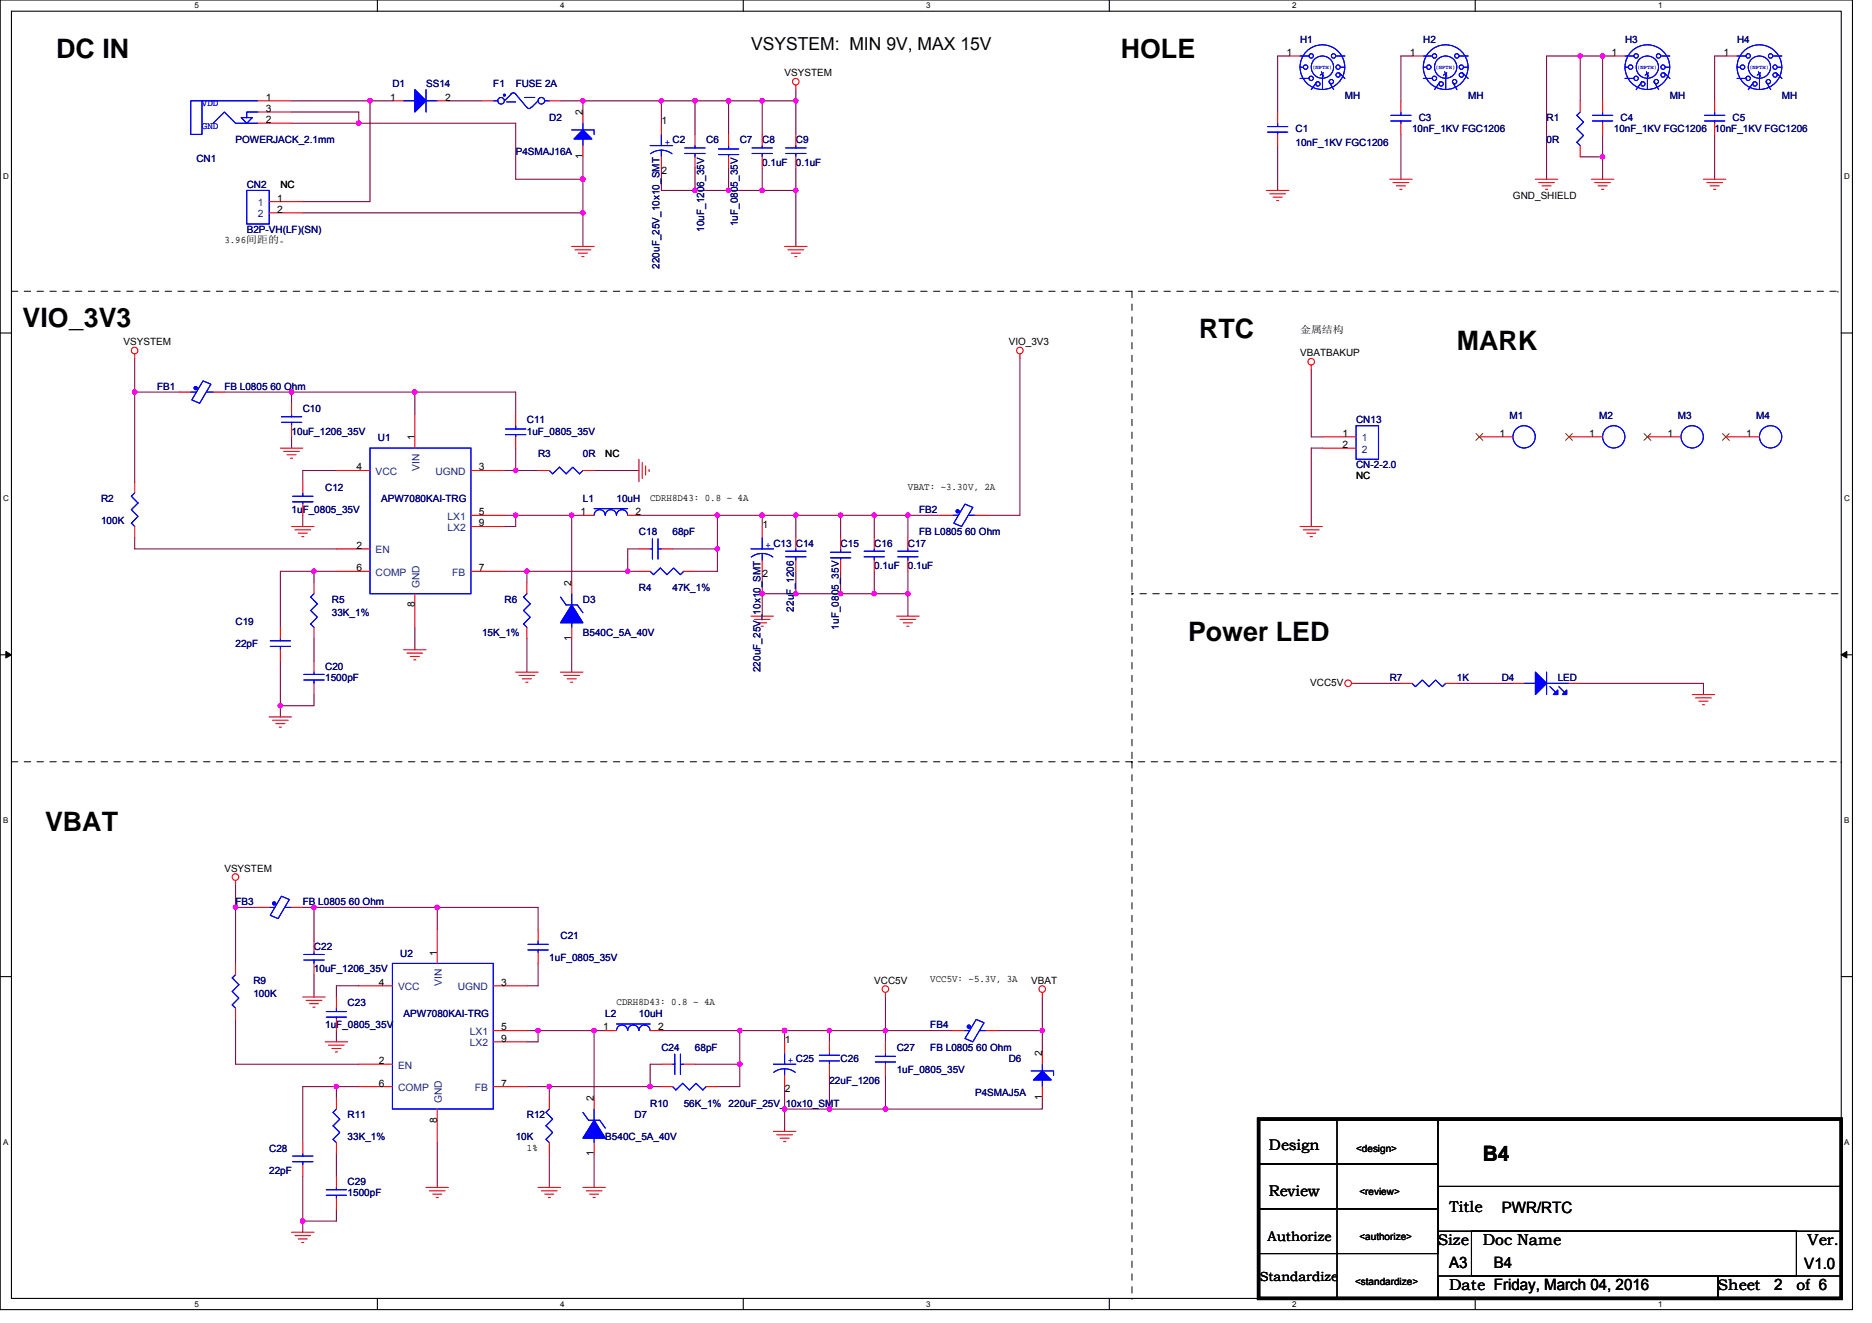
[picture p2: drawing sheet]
<svg xmlns="http://www.w3.org/2000/svg" width="297mm" height="210mm" viewBox="0 0 297 210" stroke-linecap="round" stroke-linejoin="round" font-family="sans-serif">
<path d="M0 0h293.9v207.9h-293.9zM1.8 1.8h290.4v204.3h-290.4z" fill="none" stroke="#000" stroke-width=".17"/>
<g fill="#fff">
<path d="M30.8 .2h.7v1.4h-.7z"/>
<path d="M30.8 206.3h.7v1.4h-.7z"/>
</g>
<path d="M59.9 0v1.8M59.9 206.1v1.8" fill="none" stroke="#000" stroke-width=".17"/>
<g fill="#fff">
<path d="M88.9 .2h.7v1.4h-.7z"/>
<path d="M88.9 206.3h.7v1.4h-.7z"/>
</g>
<path d="M117.9 0v1.8M117.9 206.1v1.8" fill="none" stroke="#000" stroke-width=".17"/>
<g fill="#fff">
<path d="M147 .2h.7v1.4h-.7z"/>
<path d="M147 206.3h.7v1.4h-.7z"/>
</g>
<path d="M176 0v1.8M176 206.1v1.8" fill="none" stroke="#000" stroke-width=".17"/>
<g fill="#fff">
<path d="M205 .2h.7v1.4h-.7z"/>
<path d="M205 206.3h.7v1.4h-.7z"/>
</g>
<path d="M234.1 0v1.8M234.1 206.1v1.8" fill="none" stroke="#000" stroke-width=".17"/>
<g fill="#fff">
<path d="M263.1 .2h.7v1.4h-.7z"/>
<path d="M263.1 206.3h.7v1.4h-.7z"/>
<path d="M.5 27.3h.9v1.4h-.9z"/>
<path d="M292.6 27.3h.9v1.4h-.9z"/>
<path d="M.5 78.4h.9v1.4h-.9z"/>
<path d="M292.6 78.4h.9v1.4h-.9z"/>
</g>
<path d="M0 52.9h1.8M292.2 52.9h1.7" fill="none" stroke="#000" stroke-width=".17"/>
<g fill="#fff">
<path d="M.5 129.5h.8v1.4h-.8z"/>
<path d="M292.6 129.5h.9v1.4h-.9z"/>
</g>
<path d="M0 103.9h1.8M292.2 103.9h1.7" fill="none" stroke="#000" stroke-width=".17"/>
<path d="M.9 103.4l.9 .5-.9 .5zM292.2 103.9l.8-.5v1z" fill="#000" stroke="#000" stroke-width=".16"/>
<g fill="#fff">
<path d="M.5 180.5h.8v1.4h-.8z"/>
<path d="M292.6 180.5h.9v1.4h-.9z"/>
</g>
<path d="M0 155h1.8M292.2 155h1.7M199.7 177.6h28.5v7.1h-28.5zM212.2 177.6h16v28.5h-16zM199.7 184.7h28.5v7.2h-28.5zM199.7 191.9h28.5v7.1h-28.5zM228.2 188.3h64v7.1h-64zM228.2 184.7v8.9M233.5 195.4h51.5v7.1h-51.5zM228.2 202.5h44.4v3.6h-44.4zM272.6 202.5h19.6v3.6h-19.6z" fill="none" stroke="#000" stroke-width=".17"/>
<g fill="none" stroke="#800040" stroke-width=".17">
<path d="M46.3 17.8h10.6v1.8M46.3 19.6h10.6M46.3 16h12.4M56.9 19.6h24.9v8.8h10.7M58.7 16h3.6M58.7 16v16h-10.7M71.2 16h5.3M88.9 16h3.6v1.8M92.5 16h12.4M104.9 16h5.4M104.9 16v3.6M110.3 16v5.3"/>
<path d="M110.3 16h5.3M115.6 16h5.3M115.6 16v5.3M120.9 16h5.4v5.3M120.9 16v5.3M126.3 14.2v1.8M204.5 8.9h-1.8v8.9M224.1 8.9h-1.8v7.1M250.7 16v-7.1h-5.3v19.5M250.7 8.9h3.6M254.3 8.9v7.1M254.3 8.9h1.8"/>
<path d="M273.9 8.9h-1.8v7.1M48 33.8h44.5M92.5 24.9v3.5M92.5 33.8v5.3M92.5 28.4v5.4M104.9 26.7v3.5h5.4M110.3 30.2h5.3M110.3 26.7v3.5M115.6 30.2h5.3M115.6 26.7v3.5M120.9 30.2h5.4M120.9 26.7v3.5"/>
<path d="M126.3 26.7v3.5M126.3 30.2v8.9M202.7 23.1v7.1M222.3 21.3v7.1M250.7 24.9h3.6M254.3 24.9v3.5M254.3 21.3v3.6M272.1 21.3v7.1M21.4 56.9v5.3h7.1M161.8 56.9v24.9h-5.3M208.1 58.7v10.6h1.7M21.4 62.2v14.3"/>
<path d="M35.6 62.2h10.7M46.3 69.3v1.8M46.3 62.2v1.8M46.3 62.2h19.5M53.4 74.7h-5.4v1.8M65.8 62.2h16v3.6M65.8 62.2v3.6M80 74.7h1.8M81.8 71.1v3.6M81.8 74.7h3.6M94.3 74.7h7.1M209.8 71.1h-1.7v12.5"/>
<path d="M21.4 85.3v1.8h32M48 81.8v1.8M49.8 90.7v1.8M49.8 90.7h3.6M49.8 90.7h-5.3v8.9M65.8 99.6v3.5M80 81.8h1.8M80 90.7h3.6M81.8 81.8v1.8h-1.8M81.8 81.8h8.9M83.6 90.7h16M83.6 90.7v1.8"/>
<path d="M90.7 81.8v10.7M90.7 81.8h1.8M99.6 90.7h1.8M101.4 87.1h-1.8v3.6M101.4 81.8h12.4M106.7 87.1h7.1M113.8 87.1v3.6h-3.5M113.8 81.8v5.3M113.8 81.8h7.1M120.9 81.8h5.4M120.9 94.2h5.4M120.9 81.8v1.8"/>
<path d="M120.9 90.7v3.5M120.9 94.2v3.6M126.3 81.8v3.5M126.3 90.7v3.5M126.3 81.8h7.1M126.3 94.2h7.1M133.4 81.8h5.3M133.4 94.2h5.3M133.4 81.8v3.5M133.4 90.7v3.5M138.7 94.2h5.4M138.7 81.8h5.4"/>
<path d="M138.7 81.8v3.5M138.7 90.7v3.5M144.1 81.8h5.3M144.1 81.8v3.5M144.1 90.7v3.5M144.1 94.2v3.6M44.5 112v1.8M44.5 104.9v7.1M49.8 101.3v3.6M49.8 110.2v1.8h-5.3M83.6 101.3v5.4M90.7 101.3v5.4"/>
<path d="M215.2 108.5h7.1M231.2 108.5h8.9M250.7 108.5h19.6v1.7M37.4 140.5v3.5M37.4 144v8.9M37.4 144h3.5M48 144h1.8M49.8 154.7v3.5M49.8 144v5.4M49.8 144h19.6M56.9 156.5h-3.5v1.7M69.4 144v3.6"/>
<path d="M69.4 144h16v3.6M85.4 152.9v3.6h-1.8M140.5 158.2v5.4M165.4 158.2v5.4M37.4 161.8v7.1h19.5M53.4 163.6v1.8M53.4 172.5v1.7M53.4 172.5h3.5M53.4 172.5h-5.4v8.9M83.6 163.6h1.8M83.6 172.5h3.6M85.4 163.6v1.8h-1.8"/>
<path d="M85.4 163.6h8.9M87.2 172.5v1.7M87.2 172.5h16M94.3 163.6v10.6M94.3 163.6h1.8M103.2 172.5h1.7M104.9 163.6h12.5M104.9 168.9h-1.7v3.6M110.3 168.9h7.1M117.4 163.6h7.1M117.4 163.6v5.3M117.4 168.9v3.6h-3.6"/>
<path d="M124.5 163.6v1.8M124.5 172.5v3.5M124.5 176v3.6M124.5 163.6h7.1M124.5 176h7.1M131.6 163.6v1.8M131.6 163.6h8.9M131.6 176h8.9M131.6 170.7v5.3M140.5 163.6h10.7M140.5 163.6v1.8M140.5 170.7v5.3"/>
<path d="M158.3 163.6h7.1M165.4 174.2v1.8h-24.9M165.4 163.6v3.5M48 193.8v1.8M48 186.7v7.1M53.4 183.1v3.6M53.4 192v1.8h-5.4M69.4 181.4v7.1M87.2 183.1v5.4M94.3 183.1v5.4"/>
</g>
<g fill="#f0f" stroke="#f0f" stroke-width=".17">
<circle cx="92.5" cy="28.4" r=".35"/>
<circle cx="115.6" cy="16" r=".35"/>
<circle cx="110.3" cy="16" r=".35"/>
<circle cx="49.8" cy="90.7" r=".35"/>
<circle cx="44.5" cy="112" r=".35"/>
<circle cx="99.6" cy="90.7" r=".35"/>
<circle cx="83.6" cy="90.7" r=".35"/>
<circle cx="113.8" cy="87.1" r=".35"/>
<circle cx="81.8" cy="81.8" r=".35"/>
<circle cx="90.7" cy="81.8" r=".35"/>
<circle cx="120.9" cy="81.8" r=".35"/>
<circle cx="113.8" cy="81.8" r=".35"/>
<circle cx="133.4" cy="81.8" r=".35"/>
<circle cx="126.3" cy="81.8" r=".35"/>
<circle cx="133.4" cy="94.2" r=".35"/>
<circle cx="126.3" cy="94.2" r=".35"/>
<circle cx="120.9" cy="94.2" r=".35"/>
<circle cx="65.8" cy="62.2" r=".35"/>
<circle cx="81.8" cy="74.7" r=".35"/>
<circle cx="46.3" cy="62.2" r=".35"/>
<circle cx="144" cy="81.8" r=".35"/>
<circle cx="115.6" cy="30.2" r=".35"/>
<circle cx="110.3" cy="30.2" r=".35"/>
<circle cx="126.3" cy="16" r=".35"/>
<circle cx="120.9" cy="16" r=".35"/>
<circle cx="126.3" cy="30.2" r=".35"/>
<circle cx="120.9" cy="30.2" r=".35"/>
<circle cx="144" cy="94.2" r=".35"/>
<circle cx="138.7" cy="94.2" r=".35"/>
<circle cx="138.7" cy="81.8" r=".35"/>
<circle cx="56.9" cy="19.5" r=".35"/>
<circle cx="104.9" cy="16" r=".35"/>
<circle cx="92.5" cy="16" r=".35"/>
<circle cx="58.7" cy="16" r=".35"/>
<circle cx="92.5" cy="33.8" r=".35"/>
<circle cx="254.3" cy="8.9" r=".35"/>
<circle cx="250.7" cy="8.9" r=".35"/>
<circle cx="254.3" cy="24.9" r=".35"/>
<circle cx="124.5" cy="163.6" r=".35"/>
<circle cx="117.4" cy="163.6" r=".35"/>
<circle cx="140.5" cy="163.6" r=".35"/>
<circle cx="131.6" cy="163.6" r=".35"/>
<circle cx="140.5" cy="176" r=".35"/>
<circle cx="131.6" cy="176" r=".35"/>
<circle cx="124.5" cy="176" r=".35"/>
<circle cx="69.4" cy="144" r=".35"/>
<circle cx="165.4" cy="163.6" r=".35"/>
<circle cx="85.4" cy="163.6" r=".35"/>
<circle cx="94.3" cy="163.6" r=".35"/>
<circle cx="53.4" cy="172.5" r=".35"/>
<circle cx="48" cy="193.8" r=".35"/>
<circle cx="103.2" cy="172.5" r=".35"/>
<circle cx="87.1" cy="172.5" r=".35"/>
<circle cx="117.4" cy="168.9" r=".35"/>
<circle cx="37.4" cy="144" r=".35"/>
<circle cx="21.4" cy="62.2" r=".35"/>
<circle cx="49.8" cy="144" r=".35"/>
</g>
<g fill="none" stroke="#f00" stroke-width=".17">
<path d="M40.9 19.6h5.4M40.9 17.8h5.4M40.9 16h5.4M62.3 16h1.7M69.4 16h1.8M76.5 16h1.8M87.2 16h1.7M92.5 17.8v1.8M104.9 19.6v1.7M126.3 13.5v.7M202.7 17.8v1.8M204.5 8.9h1.8"/>
<path d="M222.3 16v1.8M222.3 19.6v1.7M224.1 8.9h1.7M250.7 16v1.8M254.3 16v1.8M254.3 19.6v1.7M256.1 8.9h1.7M272.1 16v1.8M272.1 19.6v1.7M273.9 8.9h1.7M42.7 32h5.3M42.7 33.8h5.3"/>
<path d="M90.7 39.1h3.6M91.2 39.6h2.5M92.5 23.1v1.8M104.9 24.9v1.8M110.3 21.3v1.8M110.3 24.9v1.8M115.6 21.3v1.8M115.6 24.9v1.8M120.9 21.3v1.8M120.9 24.9v1.8M124.5 39.1h3.6M125 39.6h2.5"/>
<path d="M126.3 21.3v1.8M126.3 24.9v1.8M201 30.2h3.5M201.5 30.8h2.5M202 31.3h1.5M202.6 31.8h.3M202.7 21.3v1.8M220.5 28.4h3.6M221 29h2.5M221.6 29.5h1.4M222.1 30.1h.4M243.6 28.4h3.6"/>
<path d="M244.2 29h2.5M244.7 29.5h1.4M245.2 30.1h.4M250.7 23.1v1.8M252.5 28.4h3.6M253 29h2.5M253.6 29.5h1.4M254.1 30.1h.4M270.3 28.4h3.6M270.8 29h2.5M271.4 29.5h1.4M271.9 30.1h.3"/>
<path d="M21.4 56.2v.7M91.8 40.2h1.4M92.3 40.7h.4M125.6 40.2h1.4M126.1 40.7h.3M161.8 56.2v.7M208.1 58v.7M21.4 76.5v1.7M28.5 62.2h1.8M33.8 62.2h1.8M44.5 71.1h3.5M45 71.6h2.5"/>
<path d="M45.5 72.2h1.5M46.1 72.7h.3M46.3 64v1.8M46.3 67.6v1.7M48 76.5v1.7M53.4 74.7h5.3M65.8 65.8v5.3M74.7 74.7h5.3M81.8 65.8v1.8M81.8 69.3v1.8M85.4 74.7h1.8M92.5 74.7h1.8"/>
<path d="M101.4 72.9v3.6M101.9 73.4v2.5M102.4 74v1.4M103 74.5v.3M209.8 69.3h5.4M209.8 71.1h5.4M234.7 69.3h5.4M249 69.3h5.3M261.4 69.3h5.3M273.9 69.3h5.3M21.4 83.6v1.7M44.5 99.6v1.7"/>
<path d="M46.3 83.6h3.5M46.8 84.1h2.5M47.3 84.6h1.5M47.9 85.2h.3M48 80v1.8M49.8 92.5v1.7M49.8 99.6v1.7M53.4 90.7h5.3M53.4 87.1h5.3M65.8 94.2v5.4M74.7 81.8h5.3M74.7 90.7h5.3"/>
<path d="M74.7 83.6h5.3M83.6 92.5v1.7M83.6 99.6v1.7M90.7 92.5v1.7M90.7 99.6v1.7M92.5 81.8h1.8M99.6 81.8h1.8M101.4 90.7h1.8M101.4 87.1h1.8M104.9 87.1h1.8M108.5 90.7h1.8M119.2 97.8h3.5"/>
<path d="M119.7 98.3h2.5M120.2 98.8h1.5M120.8 99.4h.3M120.9 83.6v1.7M120.9 88.9v1.8M126.3 85.3v1.8M126.3 88.9v1.8M133.4 85.3v1.8M133.4 88.9v1.8M138.7 85.3v1.8M138.7 88.9v1.8M142.3 97.8h3.5"/>
<path d="M142.8 98.3h2.5M143.3 98.8h1.5M143.9 99.4h.3M144.1 85.3v1.8M144.1 88.9v1.8M149.4 81.8h1.8M154.7 81.8h1.8M206.3 83.6h3.5M206.8 84.1h2.5M207.3 84.6h1.5M207.9 85.2h.3M42.7 113.8h3.6"/>
<path d="M43.2 114.3h2.5M43.8 114.9h1.4M44.3 115.4h.4M44.5 103.1v1.8M49.8 104.9v1.8M49.8 108.5v1.7M64 103.1h3.6M64.6 103.7h2.5M65.1 104.2h1.4M65.7 104.7h.3M81.8 106.7h3.6M82.4 107.2h2.5"/>
<path d="M82.9 107.7h1.4M83.4 108.3h.4M88.9 106.7h3.6M89.5 107.2h2.5M90 107.7h1.4M90.5 108.3h.4M214.5 108.5h.7M222.3 108.5h1.8M229.4 108.5h1.8M240.1 108.5h1.7M249 108.5h1.7M268.5 110.2h3.6"/>
<path d="M269 110.8h2.5M269.6 111.3h1.4M270.1 111.8h.4M37.4 139.7v.8M37.4 152.9v1.8M40.9 144h1.8M46.3 144h1.7M48 158.2h3.6M48.6 158.8h2.5M49.1 159.3h1.4M49.7 159.9h.3M49.8 149.4v1.7"/>
<path d="M49.8 152.9v1.8M53.4 158.2v1.8M56.9 156.5h5.4M69.4 147.6v5.3M78.3 156.5h5.3M85.4 147.6v1.8M85.4 151.1v1.8M140.5 157.5v.7M165.4 157.5v.7M37.4 160v1.8M51.6 165.4h3.6M52.1 165.9h2.5"/>
<path d="M52.7 166.4h1.4M53.2 167h.3M53.4 161.8v1.8M53.4 174.2v1.8M56.9 168.9h5.4M56.9 172.5h5.4M69.4 176v5.4M78.3 163.6h5.3M78.3 172.5h5.3M78.3 165.4h5.3M87.2 174.2v1.8M94.3 174.2v1.8"/>
<path d="M96.1 163.6h1.7M103.2 163.6h1.7M104.9 168.9h1.8M104.9 172.5h1.8M108.5 168.9h1.8M112.1 172.5h1.7M122.7 179.6h3.6M124.5 165.4v1.7M124.5 170.7v1.8M131.6 165.4v1.7M131.6 168.9v1.8M140.5 165.4v1.7"/>
<path d="M140.5 168.9v1.8M151.2 163.6h1.7M156.5 163.6h1.8M165.4 167.1v1.8M165.4 172.5v1.7M46.3 195.6h3.5M46.8 196.1h2.5M47.3 196.6h1.5M47.9 197.2h.3M48 181.4v1.7M48 184.9v1.8M53.4 181.4v1.7"/>
<path d="M53.4 186.7v1.8M53.4 190.2v1.8M67.6 188.5h3.6M68.1 189h2.5M68.7 189.5h1.4M69.2 190.1h.4M85.4 188.5h3.5M85.9 189h2.5M86.4 189.5h1.5M87 190.1h.3M87.2 181.4v1.7M92.5 188.5h3.6"/>
<path d="M93 189h2.5M93.6 189.5h1.4M94.1 190.1h.3M94.3 181.4v1.7M123.3 180.1h2.4M123.8 180.6h1.4M124.3 181.2h.4"/>
<circle cx="126.3" cy="13" r=".52"/>
<circle cx="21.4" cy="55.6" r=".52"/>
<circle cx="161.8" cy="55.6" r=".52"/>
<circle cx="208.1" cy="57.4" r=".52"/>
<circle cx="213.9" cy="108.4" r=".52"/>
<circle cx="37.4" cy="139.2" r=".52"/>
<circle cx="140.5" cy="157" r=".52"/>
<circle cx="165.4" cy="157" r=".52"/>
</g>
<path d="M199.7 177.6h92.5v28.5h-92.5z" fill="none" stroke="#000" stroke-width=".53"/>
<path d="M1.8 46.2h289.8M179.6 46.2v74.7M291.6 46.2h.1M179.6 94.2h.1M291.6 94.2h-112M1.8 120.9h290.4M179.6 120.9h.1M179.6 120.9v85.2M292.2 120.9h.1M179.6 206.1h.1" fill="none" stroke="#000" stroke-width=".16" stroke-dasharray="1 1 1 1 1 1 1 1"/>
<g fill="none" stroke="#00f" stroke-width=".17">
<path d="M32 16v5.3h-1.7v-5.3h10.6M33.8 19.6l1.8-1.8 1.8 1.8h3.5M40.9 17.8h-1.7v.9h-.9l.9 .9 .8-.9h-.8M64 16h1.8M67.6 14.2v3.6M67.6 16h1.8M78.3 16h.7M80.4 16.2h1.4M81.1 14.9l-1.1 1.1M81.8 14.9a.56 .56 0 0 0-.7 0M81.8 14.9l1.8 2.2M83.2 15.5h1.7"/>
<path d="M84.3 17l-.4 .2-.3-.2M85.4 16l-1.1 1.1M86.4 16h.8M92.5 19.6v1M202.7 19.6v.5M206.3 8.9h1.4M206.3 10.7h.5M206.3 12.4h1.4M209 13l-.9 1.2M209.7 11.4l.3 .7M209.8 11.7v2.5M210 11.6l-.5 .3"/>
<path d="M210.9 13l.7 1.2M212 8.9h1.4M212.5 11.6l.9 .8M212.7 10.7h.7M220.7 18.3h3.2M220.7 19.2h3.2M222.3 19.2v.4M222.3 17.8v.5M225.8 8.9h1.5M225.8 10.7h.6M225.8 12.4h1.5M228.5 13l-.9 1.2"/>
<path d="M229.2 11.4l.4 .7M229.4 11.7v2.5M229.6 11.6l-.6 .3M230.5 13l.7 1.2M231.5 8.9h1.5M232.1 11.6l.9 .8M232.2 10.7h.8M250.7 17.8l-.5 .5 1.1 1.1-1.1 1 1.1 1.1-1.1 1.1 .5 .5M252.7 18.3h3.2M252.7 19.2h3.2M254.3 19.2v.4M254.3 17.8v.5"/>
<path d="M257.8 8.9h1.5M257.8 10.7h.6M257.8 12.4h1.5M260.5 13l-.9 1.2M261.2 11.4l.4 .7M261.4 11.7v2.5M261.6 11.6l-.6 .3M262.5 13l.7 1.2M263.5 8.9h1.5M264.1 11.6l.9 .8M264.2 10.7h.8M270.5 18.3h3.2"/>
<path d="M270.5 19.2h3.2M272.1 19.2v.4M272.1 17.8v.5M275.6 8.9h1.4M275.6 10.7h.6M275.6 12.4h1.4M278.3 13l-.9 1.2M279 11.4l.4 .7M279.2 11.7v2.5M279.4 11.6l-.6 .3M280.2 13l.8 1.2M281.3 8.9h1.4"/>
<path d="M281.9 11.6l.8 .8M282 10.7h.7M39.2 30.2h3.5v5.4h-3.5zM90.7 20.6h3.6v.7M92.5 22.1v1M103.2 23.1h3.5M103.2 24.4a2.86 2.86 0 0 1 3.4 0M104.9 23.8v1.1M104.9 21.3v1.8M108.7 24.4h3.2M108.7 23.5h3.2M110.3 23.1v.4"/>
<path d="M110.3 24.4v.5M114 23.6h3.2M114 24.5h3.2M115.6 24.5v.4M115.6 23.1v.5M119.3 24.4h3.3M119.3 23.5h3.3M120.9 23.1v.4M120.9 24.4v.5M124.7 24.4h3.2M124.7 23.5h3.2M126.3 23.1v.4"/>
<path d="M126.3 24.4v.5M201.1 20.1h3.2M201.1 21h3.2M202.7 21v.3M21.4 78.2l-.6 .6 1.1 1-1.1 1.1 1.1 1.1-1.1 1 .6 .6M30.3 62.2h.9M32.2 60.5l1.3 .5-1.8 3-1.3-.5zM32.8 62.2h1M44.7 67h3.2M44.7 66.1h3.2M46.3 65.8v.3M46.3 67v.6"/>
<path d="M46.4 78.8h3.3M46.4 79.7h3.3M48 79.7v.3M48 78.2v.6M58.7 71.1h16v23.1h-16zM80.2 68.1h3.2M80.2 69h3.2M81.8 69v.3M81.8 67.6v.5M87.2 74.7l.5 .5 1.1-1.1 1 1.1 1.1-1.1 1.1 1.1 .5-.5M215.2 67.6h3.5v5.3h-3.5zM49.8 94.2l-.5 .6 1.1 1-1.1 1.1 1.1 1.1-1.1 1 .5 .6"/>
<path d="M83.6 94.2l-.5 .6 1 1-1 1.1 1 1.1-1 1 .5 .6M88.9 94.8l.9 1.2h1.8l.9 1.3M90.7 97.8v1.8M90.7 94.2v1.8M94.3 80.7h5.3M94.3 81.8a.89 .89 0 0 1 .9-.9 .89 .89 0 0 1 .9 .9 .88 .88 0 0 1 .8-.9 .88 .88 0 0 1 .9 .9 .89 .89 0 0 1 .9-.9 .89 .89 0 0 1 .9 .9M103.2 90.7l.5 .5 1.1-1.1 1 1.1 1.1-1.1 1.1 1.1 .5-.5M103.2 87.1h.3M103.5 85.5v3.2M104.4 85.5v3.2M104.4 87.1h.5M119.2 87.1h3.5"/>
<path d="M119.2 88.4a2.86 2.86 0 0 1 3.4 0M120.9 87.8v1.1M120.9 85.3v1.8M124.7 88.4h3.2M124.7 87.5h3.2M126.3 87.1v.4M126.3 88.4v.5M131.8 87.7h3.2M131.8 88.5h3.2M133.4 88.5v.4M133.4 87.1v.6M137.1 88.4h3.2"/>
<path d="M137.1 87.5h3.2M138.7 87.1v.4M138.7 88.4v.5M142.4 88.4h3.3M142.4 87.5h3.3M144.1 87.1v.4M144.1 88.4v.5M151.2 81.8h.9M153.1 80l1.3 .5-1.8 3.1-1.3-.6zM153.7 81.8h1M42.9 102.6h3.2M42.9 101.7h3.2"/>
<path d="M44.5 101.3v.4M44.5 102.6v.5M48.2 107.9h3.2M48.2 107h3.2M49.8 106.7v.3M49.8 107.9v.6M224.1 108.5l.5 .5 1.1-1.1 1 1.1 1.1-1.1 1.1 1.1 .5-.5M241.8 108.5h1.8M245.4 106.7v3.5M245.4 108.5h3.6M245.9 109l.9 .9M247.4 109l.8 .9"/>
<path d="M37.4 154.7l-.6 .5 1.1 1.1-1.1 1.1 1.1 1-1.1 1.1 .6 .5M42.7 144h.9M44.7 142.2l1.2 .6-1.8 3-1.2-.5zM45.2 144h1.1M48.2 152.4h3.2M48.2 151.5h3.2M49.8 151.1v.4M49.8 152.4v.5M62.3 152.9h16v23.1h-16zM83.8 149.9h3.2M83.8 150.8h3.2M85.4 150.8v.3"/>
<path d="M85.4 149.4v.5M51.8 160.5h3.2M51.8 161.4h3.2M53.4 161.4v.4M53.4 160v.5M53.4 176l-.6 .6 1.1 1-1.1 1.1 1.1 1-1.1 1.1 .6 .6M87.2 176l-.6 .6 1.1 1-1.1 1.1 1.1 1-1.1 1.1 .6 .6M92.5 176.6l.9 1.2h1.8l.9 1.2M94.3 179.6v1.8M94.3 176v1.8M97.8 162.5h5.4M97.8 163.6a.88 .88 0 0 1 .9-.9 .88 .88 0 0 1 .9 .9"/>
<path d="M101.4 163.6a.88 .88 0 0 0-.9-.9 .88 .88 0 0 0-.9 .9M103.1 163.6a.88 .88 0 0 0-.8-.9 .88 .88 0 0 0-.9 .9M106.7 168.9h.4M106.7 172.5l.5 .5 1.1-1.1 1.1 1.1 1-1.1 1.1 1.1 .6-.5M107.1 167.3v3.2M108 167.3v3.2M108 168.9h.5M122.7 168.9h3.6M122.8 170.2a2.86 2.86 0 0 1 3.4 0M124.5 169.6v1.1M124.5 167.1v1.8M130 168.4h3.2"/>
<path d="M130 167.5h3.2M131.6 167.1v.4M131.6 168.4v.5M138.9 167.7h3.2M138.9 168.6h3.2M140.5 168.6v.3M140.5 167.1v.6M152.9 163.6h.9M154.9 161.8l1.2 .5-1.7 3.1-1.3-.6zM155.4 163.6h1.1M163.6 170h3.6v.7M165.4 168.9v1.1"/>
<path d="M165.4 171.4v1.1M46.4 184.4h3.3M46.4 183.5h3.3M48 183.1v.4M48 184.4v.5M51.8 189.7h3.2M51.8 188.8h3.2M53.4 188.5v.3M53.4 189.7v.5"/>
<circle cx="79.5" cy="16" r=".52"/>
<circle cx="85.9" cy="16" r=".52"/>
<circle cx="207.2" cy="10.7" r=".35"/>
<circle cx="208.1" cy="12.4" r=".35"/>
<circle cx="208.1" cy="8.9" r=".35"/>
<circle cx="209.1" cy="13.3" r=".34"/>
<circle cx="209.8" cy="10.7" r="3.5"/>
<circle cx="209.8" cy="10.7" r="1.77"/>
<circle cx="211.2" cy="13" r=".35"/>
<circle cx="211.6" cy="8.9" r=".35"/>
<circle cx="212.3" cy="11.9" r=".34"/>
<circle cx="212.3" cy="10.7" r=".34"/>
<circle cx="226.7" cy="10.7" r=".35"/>
<circle cx="227.6" cy="12.4" r=".35"/>
<circle cx="227.6" cy="8.9" r=".35"/>
<circle cx="228.7" cy="13.3" r=".34"/>
<circle cx="229.4" cy="10.7" r="3.5"/>
<circle cx="229.4" cy="10.7" r="1.77"/>
<circle cx="230.8" cy="13" r=".35"/>
<circle cx="231.2" cy="8.9" r=".35"/>
<circle cx="231.9" cy="11.9" r=".34"/>
<circle cx="231.9" cy="10.7" r=".34"/>
<circle cx="258.7" cy="10.7" r=".35"/>
<circle cx="259.6" cy="12.4" r=".35"/>
<circle cx="259.6" cy="8.9" r=".35"/>
<circle cx="260.7" cy="13.3" r=".34"/>
<circle cx="261.4" cy="10.7" r="3.5"/>
<circle cx="261.4" cy="10.7" r="1.77"/>
<circle cx="262.8" cy="13" r=".35"/>
<circle cx="263.2" cy="8.9" r=".35"/>
<circle cx="263.9" cy="10.7" r=".34"/>
<circle cx="263.9" cy="11.9" r=".34"/>
<circle cx="276.5" cy="10.7" r=".35"/>
<circle cx="277.4" cy="12.4" r=".35"/>
<circle cx="277.4" cy="8.9" r=".35"/>
<circle cx="278.5" cy="13.3" r=".34"/>
<circle cx="279.2" cy="10.7" r="3.5"/>
<circle cx="279.2" cy="10.7" r="1.77"/>
<circle cx="280.6" cy="13" r=".35"/>
<circle cx="281" cy="8.9" r=".35"/>
<circle cx="281.7" cy="10.7" r=".34"/>
<circle cx="281.7" cy="11.9" r=".34"/>
<circle cx="241.8" cy="69.3" r="1.77"/>
<circle cx="256.1" cy="69.3" r="1.77"/>
<circle cx="268.5" cy="69.3" r="1.77"/>
<circle cx="281" cy="69.3" r="1.77"/>
</g>
<g fill="#00f" stroke="#00f" stroke-width=".17">
<path d="M165.4 170l1.4 1.4h-2.8z" fill-rule="evenodd"/>
<path d="M165.4 170l1.4 1.4h-2.8z" fill-rule="evenodd"/>
<path d="M90.7 96l1.8 2.8h-3.6z" fill-rule="evenodd"/>
<path d="M90.7 96l1.8 2.8h-3.6z" fill-rule="evenodd"/>
<path d="M79.9 15h.2v.2h-.2z" fill-rule="evenodd"/>
<path d="M79.9 15h.2v.2h-.2z" fill-rule="evenodd"/>
<path d="M65.8 14.2l1.8 1.8-1.8 1.8z" fill-rule="evenodd"/>
<path d="M65.8 14.2l1.8 1.8-1.8 1.8z" fill-rule="evenodd"/>
<path d="M92.5 20.6l1.4 1.5h-2.8z" fill-rule="evenodd"/>
<path d="M92.5 20.6l1.4 1.5h-2.8z" fill-rule="evenodd"/>
<path d="M94.3 177.8l1.8 2.8h-3.6z" fill-rule="evenodd"/>
<path d="M94.3 177.8l1.8 2.8h-3.6z" fill-rule="evenodd"/>
<path d="M243.6 106.7l1.8 1.8-1.8 1.7z" fill-rule="evenodd"/>
<path d="M247.2 109.5v.7h-.7z" fill-rule="evenodd"/>
<path d="M248.6 109.5v.7h-.7z" fill-rule="evenodd"/>
<path d="M243.6 106.7l1.8 1.8-1.8 1.7z" fill-rule="evenodd"/>
<path d="M247.2 109.5v.7h-.7z" fill-rule="evenodd"/>
<path d="M248.6 109.5v.7h-.7z" fill-rule="evenodd"/>
<circle cx="152" cy="81.1" r=".25"/>
<circle cx="153.7" cy="162.9" r=".25"/>
<circle cx="31" cy="61.6" r=".25"/>
<circle cx="43.5" cy="143.4" r=".25"/>
</g>
<path d="M234.2 68.8l1.1 1.1M235.3 68.8l-1.1 1.1M248.4 68.8l1.1 1.1M249.5 68.8l-1.1 1.1M260.9 68.8l1.1 1.1M261.9 68.8l-1 1.1M273.3 68.8l1.1 1.1M274.4 68.8l-1.1 1.1" fill="none" stroke="#804000" stroke-width=".16"/>
<g font-size="4.3">
<text x="8.9" y="9.3">DC IN</text>
<text x="177.8" y="9.3">HOLE</text>
<text x="3.6" y="51.9">VIO_3V3</text>
<text x="190.3" y="53.7">RTC</text>
<text x="231.2" y="55.5">MARK</text>
<text x="188.5" y="101.7">Power LED</text>
<text x="7.2" y="132">VBAT</text>
</g>
<text font-size="3.4" x="235.3" y="184.3">B4</text>
<text font-size="2.8" x="119.2" y="7.9">VSYSTEM: MIN 9V, MAX 15V</text>
<g font-size="2.5">
<text x="228.2" y="197.7">Size</text>
<text x="229.9" y="192.3">Title</text>
<text x="235.3" y="197.7">Doc Name</text>
<text x="238.3" y="192.5">PWR/RTC</text>
<text x="286.8" y="197.7">Ver.</text>
<text x="229.9" y="201.2">A3</text>
<text x="237" y="201.2">B4</text>
<text x="286.3" y="201.4">V1.0</text>
<text x="229.9" y="204.8">Date Friday, March 04, 2016</text>
<text x="272.6" y="204.8">Sheet</text>
<text x="281.5" y="204.7">2</text>
<text x="285" y="204.8">of 6</text>
</g>
<g font-size="2.4">
<text x="201.3" y="182.5">Design</text>
<text x="201.3" y="189.8">Review</text>
</g>
<g font-size="2.1">
<text x="201.1" y="197">Authorize</text>
<text x="199.9" y="203.4">Standardize</text>
</g>
<g font-size="1.6">
<text x="204.1" y="8.9">1</text>
<text x="223.7" y="8.9">1</text>
<text x="255.7" y="8.9">1</text>
<text x="273.5" y="8.9">1</text>
<text x="42.2" y="17.8">3</text>
<text x="42.2" y="16">1</text>
<text x="61.9" y="16">1</text>
<text x="70.6" y="16">2</text>
<text x="124.5" y="12.1">VSYSTEM</text>
<text x="42.2" y="19.5">2</text>
<text x="92.5" y="18.3" transform="rotate(-90 92.5 18.3)">2</text>
<text x="105" y="19.7">1</text>
<text x="44.5" y="29.9">NC</text>
<text x="92.5" y="25.3" transform="rotate(-90 92.5 25.3)">1</text>
<text x="105" y="27.6">2</text>
<text x="44" y="32">1</text>
<text x="44" y="33.8">2</text>
<text x="240.1" y="31.6">GND_SHIELD</text>
<text x="35.6" y="38.6">3.96间距的。</text>
<text x="206.3" y="52.8">金属结构</text>
<text x="19.6" y="54.8">VSYSTEM</text>
<text x="160.1" y="54.8">VIO_3V3</text>
<text x="206.3" y="56.5">VBATBAKUP</text>
<text x="65.8" y="69.9" transform="rotate(-90 65.8 69.9)">1</text>
<text x="213" y="69.3">1</text>
<text x="213" y="71.1">2</text>
<text x="237.9" y="69.3">1</text>
<text x="252.2" y="69.3">1</text>
<text x="264.6" y="69.3">1</text>
<text x="277" y="69.3">1</text>
<text x="56.6" y="74.7">4</text>
<text x="76" y="74.7">3</text>
<text x="96.1" y="72.5">NC</text>
<text x="144.1" y="77.7">VBAT: ~3.30V, 2A</text>
<text x="215.2" y="76.1">NC</text>
<text x="76" y="81.8">5</text>
<text x="76" y="83.5">9</text>
<text x="92.1" y="81.8">1</text>
<text x="100.9" y="81.8">2</text>
<text x="103.2" y="79.5">CDRH8D43: 0.8 ~ 4A</text>
<text x="121" y="83.8">1</text>
<text x="56.6" y="87.1">2</text>
<text x="56.6" y="90.7">6</text>
<text x="76" y="90.7">7</text>
<text x="90.7" y="93" transform="rotate(-90 90.7 93)">2</text>
<text x="121" y="91.6">2</text>
<text x="65.8" y="96.4" transform="rotate(-90 65.8 96.4)">8</text>
<text x="90.7" y="101.7" transform="rotate(-90 90.7 101.7)">1</text>
<text x="207.9" y="108.8">VCC5V</text>
<text x="35.6" y="138.3">VSYSTEM</text>
<text x="69.4" y="151.7" transform="rotate(-90 69.4 151.7)">1</text>
<text x="147.6" y="155.9">VCC5V: ~5.3V, 3A</text>
<text x="60.1" y="156.4">4</text>
<text x="79.5" y="156.4">3</text>
<text x="97.8" y="159.5">CDRH8D43: 0.8 ~ 4A</text>
<text x="138.7" y="156.1">VCC5V</text>
<text x="163.6" y="156.1">VBAT</text>
<text x="79.5" y="163.6">5</text>
<text x="79.5" y="165.3">9</text>
<text x="95.7" y="163.6">1</text>
<text x="104.4" y="163.6">2</text>
<text x="124.5" y="165.5">1</text>
<text x="165.4" y="167.7" transform="rotate(-90 165.4 167.7)">2</text>
<text x="60.1" y="168.9">2</text>
<text x="60.1" y="172.4">6</text>
<text x="79.5" y="172.4">7</text>
<text x="124.5" y="173.4">2</text>
<text x="69.4" y="178.2" transform="rotate(-90 69.4 178.2)">8</text>
<text x="94.3" y="174.8" transform="rotate(-90 94.3 174.8)">2</text>
<text x="165.4" y="174.6" transform="rotate(-90 165.4 174.6)">1</text>
<text x="83.6" y="182.6">1%</text>
<text x="94.3" y="183.5" transform="rotate(-90 94.3 183.5)">1</text>
<text x="215.2" y="182.8">&lt;design&gt;</text>
<text x="215.7" y="189.7">&lt;review&gt;</text>
<text x="215.7" y="196.8">&lt;authorize&gt;</text>
<text x="215" y="203.9">&lt;standardize&gt;</text>
</g>
<g font-size="1.6" fill="#000080">
<text x="206.3" y="6.8">H1</text>
<text x="225.8" y="6.8">H2</text>
<text x="257.8" y="6.8">H3</text>
<text x="275.6" y="6.8">H4</text>
<text x="62.3" y="13.9">D1</text>
<text x="67.6" y="13.9">SS14</text>
<text x="78.3" y="13.9">F1</text>
<text x="81.8" y="13.9">FUSE 2A</text>
<text x="213.4" y="15.6">MH</text>
<text x="233" y="15.6">MH</text>
<text x="265" y="15.6">MH</text>
<text x="282.7" y="15.6">MH</text>
<text x="37.4" y="22.8">POWERJACK_2.1mm</text>
<text x="87.2" y="19.2">D2</text>
<text x="112.1" y="22.8">C6</text>
<text x="117.4" y="22.8">C7</text>
<text x="120.9" y="22.8">C8</text>
<text x="126.3" y="22.8">C9</text>
<text x="205.6" y="21">C1</text>
<text x="205.6" y="23.1">10nF_1KV FGC1206</text>
<text x="224.1" y="21">10nF_1KV FGC1206</text>
<text x="225.1" y="19.2">C3</text>
<text x="245.4" y="19.2">R1</text>
<text x="245.4" y="22.8">0R</text>
<text x="256.1" y="21">10nF_1KV FGC1206</text>
<text x="257.1" y="19.2">C4</text>
<text x="272.1" y="21">10nF_1KV FGC1206</text>
<text x="274.9" y="19.2">C5</text>
<text x="31.2" y="25.8">CN1</text>
<text x="39.2" y="29.9">CN2</text>
<text x="81.8" y="24.5">P4SMAJ16A</text>
<text x="120.9" y="26.3">0.1uF</text>
<text x="126.3" y="26.3">0.1uF</text>
<text x="117.1" y="35.9" transform="rotate(-90 117.1 35.9)">1uF_0805_35V</text>
<text x="39.2" y="37">B2P-VH(LF)(SN)</text>
<text x="111.8" y="36.8" transform="rotate(-90 111.8 36.8)">10uF_1206_35V</text>
<text x="104.6" y="42.7" transform="rotate(-90 104.6 42.7)">220uF_25V_10x10_SMT</text>
<text x="24.9" y="61.9">FB1</text>
<text x="35.6" y="61.9">FB L0805 60 Ohm</text>
<text x="48" y="65.4">C10</text>
<text x="46.3" y="69">10uF_1206_35V</text>
<text x="60" y="70">U1</text>
<text x="83.6" y="67.2">C11</text>
<text x="83.6" y="69">1uF_0805_35V</text>
<text x="215.2" y="67.2">CN13</text>
<text x="239.5" y="66.5">M1</text>
<text x="253.8" y="66.5">M2</text>
<text x="266.2" y="66.5">M3</text>
<text x="278.7" y="66.5">M4</text>
<text x="51.6" y="77.9">C12</text>
<text x="85.4" y="72.5">R3</text>
<text x="92.5" y="72.5">0R</text>
<text x="215.2" y="74.3">CN-2-2.0</text>
<text x="16" y="79.7">R2</text>
<text x="16" y="83.2">100K</text>
<text x="46.3" y="81.4">1uF_0805_35V</text>
<text x="60.5" y="79.7">APW7080KAI-TRG</text>
<text x="92.5" y="79.7">L1</text>
<text x="97.8" y="79.7">10uH</text>
<text x="145.8" y="81.4">FB2</text>
<text x="101.4" y="85">C18</text>
<text x="106.7" y="85">68pF</text>
<text x="133.4" y="86.8">C15</text>
<text x="138.7" y="86.8">C16</text>
<text x="144.1" y="86.8">C17</text>
<text x="145.8" y="85">FB L0805 60 Ohm</text>
<text x="52.7" y="95.7">R5</text>
<text x="80" y="95.7">R6</text>
<text x="92.5" y="95.7">D3</text>
<text x="101.4" y="93.9">R4</text>
<text x="106.7" y="93.9">47K_1%</text>
<text x="138.7" y="90.3">0.1uF</text>
<text x="144.1" y="90.3">0.1uF</text>
<text x="37.4" y="99.2">C19</text>
<text x="52.7" y="97.8">33K_1%</text>
<text x="76.5" y="101">15K_1%</text>
<text x="92.5" y="101">B540C_5A_40V</text>
<text x="126" y="97.1" transform="rotate(-90 126 97.1)">22uF_1206</text>
<text x="133.1" y="99.9" transform="rotate(-90 133.1 99.9)">1uF_0805_35V</text>
<text x="37.4" y="102.8">22pF</text>
<text x="51.6" y="106.3">C20</text>
<text x="120.6" y="106.7" transform="rotate(-90 120.6 106.7)">220uF_25V_10x10_SMT</text>
<text x="51.6" y="108.1">1500pF</text>
<text x="220.5" y="108.1">R7</text>
<text x="231.2" y="108.1">1K</text>
<text x="238.3" y="108.1">D4</text>
<text x="247.2" y="108.1">LED</text>
<text x="37.4" y="143.7">FB3</text>
<text x="48" y="143.7">FB L0805 60 Ohm</text>
<text x="88.9" y="149">C21</text>
<text x="49.8" y="150.8">C22</text>
<text x="49.8" y="154.3">10uF_1206_35V</text>
<text x="63.5" y="151.8">U2</text>
<text x="87.2" y="152.5">1uF_0805_35V</text>
<text x="40.2" y="156.1">R9</text>
<text x="40.2" y="158.2">100K</text>
<text x="55.2" y="159.7">C23</text>
<text x="64" y="161.4">APW7080KAI-TRG</text>
<text x="96.1" y="161.4">L2</text>
<text x="101.4" y="161.4">10uH</text>
<text x="51.6" y="163.2">1uF_0805_35V</text>
<text x="104.9" y="166.8">C24</text>
<text x="110.3" y="166.8">68pF</text>
<text x="142.3" y="166.8">C27</text>
<text x="147.6" y="163.2">FB4</text>
<text x="147.6" y="166.8">FB L0805 60 Ohm</text>
<text x="131.6" y="172.1">22uF_1206</text>
<text x="133.4" y="168.6">C26</text>
<text x="142.3" y="170.3">1uF_0805_35V</text>
<text x="154.7" y="173.9">P4SMAJ5A</text>
<text x="160.1" y="168.6">D6</text>
<text x="55.2" y="177.4">R11</text>
<text x="83.6" y="177.4">R12</text>
<text x="100.7" y="177.4">D7</text>
<text x="103.2" y="175.7">R10</text>
<text x="108.5" y="175.7">56K_1%</text>
<text x="115.6" y="175.7">220uF_25V_10x10_SMT</text>
<text x="42.7" y="182.8">C28</text>
<text x="55.2" y="181">33K_1%</text>
<text x="81.8" y="181">10K</text>
<text x="96.1" y="181">B540C_5A_40V</text>
<text x="42.7" y="186.3">22pF</text>
<text x="55.2" y="188.1">C29</text>
<text x="55.2" y="189.9">1500pF</text>
</g>
<g font-size="1.6" fill="#00f">
<text x="32" y="16.9">VDD</text>
<text x="32" y="20.4">GND</text>
<text x="105.5" y="22.9">+ C2</text>
<text x="121.5" y="87">+ C13 C14</text>
<text x="125" y="168.7">+ C25</text>
</g>
<g font-size="1.6" fill="#004080">
<text x="40.9" y="32.7">1</text>
<text x="40.9" y="34.5">2</text>
<text x="216.1" y="70.1">1</text>
<text x="216.1" y="71.8">2</text>
<text x="59.6" y="75.4">VCC</text>
<text x="66.6" y="74.7" transform="rotate(-90 66.6 74.7)">VIN</text>
<text x="69.1" y="75.4">UGND</text>
<text x="71" y="82.5">LX1</text>
<text x="59.6" y="87.8">EN</text>
<text x="71" y="84.3">LX2</text>
<text x="59.6" y="91.4">COMP</text>
<text x="66.6" y="93.3" transform="rotate(-90 66.6 93.3)">GND</text>
<text x="71.8" y="91.4">FB</text>
<text x="63.2" y="157.2">VCC</text>
<text x="70.1" y="156.5" transform="rotate(-90 70.1 156.5)">VIN</text>
<text x="72.6" y="157.2">UGND</text>
<text x="74.6" y="164.3">LX1</text>
<text x="74.6" y="166.1">LX2</text>
<text x="63.2" y="169.6">EN</text>
<text x="63.2" y="173.2">COMP</text>
<text x="75.3" y="173.2">FB</text>
<text x="70.1" y="175.1" transform="rotate(-90 70.1 175.1)">GND</text>
</g>
<g font-size="1.3">
<text x="30.8" y="1.3">5</text>
<text x="88.9" y="1.3">4</text>
<text x="147" y="1.3">3</text>
<text x="205" y="1.3">2</text>
<text x="263.1" y="1.3">1</text>
<text x=".5" y="28.4">D</text>
<text x="292.6" y="28.4">D</text>
<text x=".5" y="79.5">C</text>
<text x="292.6" y="79.5">C</text>
<text x=".5" y="130.6">B</text>
<text x="292.6" y="130.6">B</text>
<text x=".5" y="181.7">A</text>
<text x="292.6" y="181.7">A</text>
<text x="30.8" y="207.4">5</text>
<text x="88.9" y="207.4">4</text>
<text x="147" y="207.4">3</text>
<text x="205" y="207.4">2</text>
<text x="263.1" y="207.4">1</text>
</g>
<g font-size=".9" fill="#00f">
<text x="208.2" y="11">(NPTH)</text>
<text x="227.8" y="11">(NPTH)</text>
<text x="259.8" y="11">(NPTH)</text>
<text x="277.6" y="11">(NPTH)</text>
</g>
</svg>
